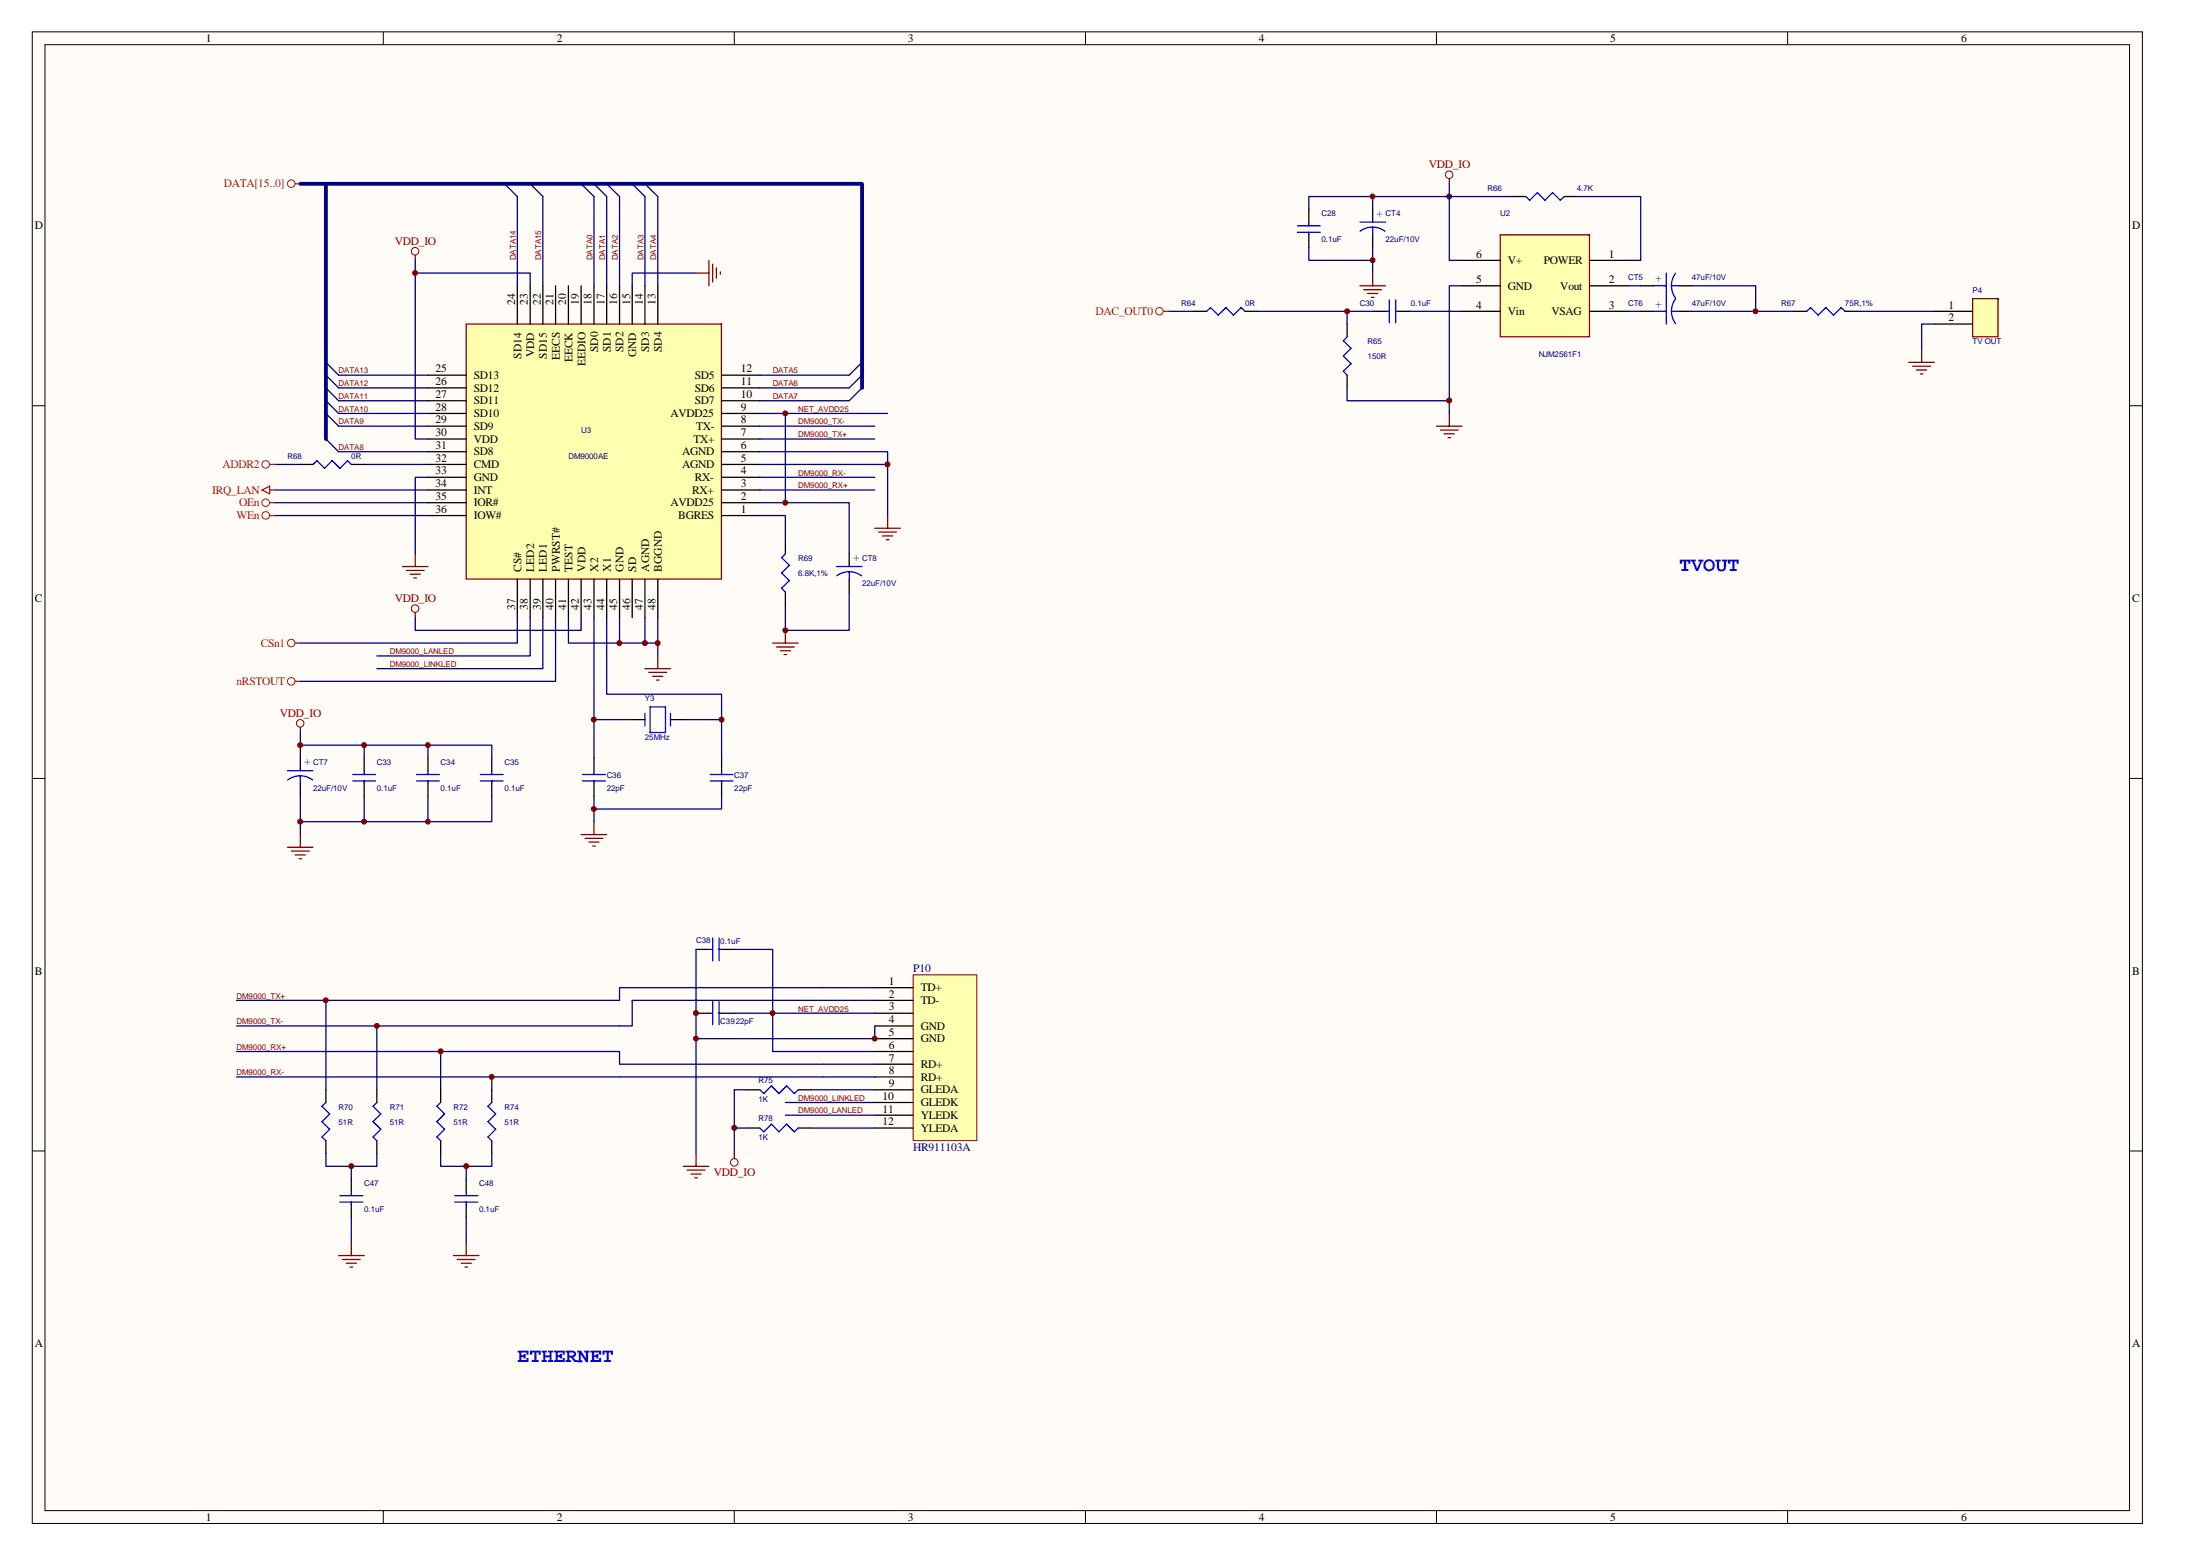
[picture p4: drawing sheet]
<svg xmlns="http://www.w3.org/2000/svg" width="297mm" height="210mm" viewBox="0 0 297 210" stroke-linecap="round" stroke-linejoin="round" font-family="sans-serif">
<path d="M4.4 4.3h284.9v201.3h-284.9z" fill="#fffcf8"/>
<g fill="none" stroke="#000" stroke-width=".14">
<path d="M4.4 4.3h284.9v201.3h-284.9zM6.1 6h281.4v197.9h-281.4zM51.7 4.3v1.7M99.1 4.3v1.7M146.6 4.3v1.7M193.9 4.3v1.7M241.4 4.3v1.7M4.4 54.8h1.7M287.5 54.8h1.8M4.4 105.1h1.7M287.5 105.1h1.8M4.4 155.3h1.7"/>
<path d="M287.5 155.3h1.8M51.7 203.9v1.7M99.1 203.9v1.7M146.6 203.9v1.7M193.9 203.9v1.7M241.4 203.9v1.7"/>
</g>
<g fill="none" stroke="#000080" stroke-width=".17">
<path d="M69.8 26.5v12.1M73.3 26.5v12.1M80.2 26.5v12.1M81.9 26.5v12.1M83.6 26.5v12.1M87.1 26.5v12.1M88.8 26.5v12.1M185.3 26.5v1.7M219.8 38.6h1.7M45.7 57.5h12.1M45.7 50.6h12.1M45.7 52.3h12.1"/>
<path d="M45.7 54.1h12.1M45.7 55.8h12.1M102.6 57.5h15.5M102.6 59.2h15.5M102.6 50.6h12.1M102.6 52.3h12.1M102.6 54.1h12.1M157.8 42h3.4M181.9 42v1.7M190.5 42h6.9M219.8 42h1.7M250.8 42h10.4"/>
<path d="M37.1 66.1h20.7M37.1 62.7h3.5M37.1 67.8h20.7M37.1 69.6h20.7M45.7 61h12.1M49.2 62.7h8.6M102.6 64.4h15.5M102.6 66.1h15.5M102.6 62.7h17.2M80.2 97.1h5.2M87.1 83.4v3.4M92.3 97.1h5.1"/>
<path d="M106 81.6v3.5M49.2 100.6v1.7M49.2 107.5v3.4M57.8 100.6v1.7M57.8 107.5v3.4M44 135v12.1M50.9 138.5v8.6M47.4 157.4v1.7M59.5 141.9v5.2M62.9 157.4v1.7M66.4 145.3v1.8M47.4 164.3v3.4"/>
<path d="M62.9 164.3v3.4"/>
</g>
<circle cx="195.7" cy="26.5" r=".33" fill="#800000" stroke="#800000" stroke-width=".14"/>
<g fill="none" stroke="#00f" stroke-width=".17">
<path d="M175.2 30.5h3.1M175.2 31.3h3.1M176.7 30v.5M176.7 31.3v.4M162.9 42l.5-.5 1.1 1 1-1 1 1 1.1-1 .5 .5M187.1 42h.5M187.6 40.5v3.1M188.4 42h.4M188.4 40.5v3.1M42.3 62.7l.5-.5 1 1 1-1 1.1 1 1-1 .5 .5M112.9 76.5h3.5M114.7 77.2l1 .2 .6 .3"/>
<path d="M114.7 77.2l-1.1 .2-.6 .3M114.7 77.2v1M87.1 96.3v1.7M87.8 95.4h2v3.4h-2zM90.5 96.3v1.7M47.6 104.5h3.1M47.6 105.4h3.1M49.2 104v.5M49.2 105.4v.3M95.7 128.1h.5M96.2 126.6v3.1M97.1 128.1h.3"/>
<path d="M97.1 126.6v3.1M50.9 148.8l-.5 .5 1 1-1 1.1 1 1-1 1 .5 .5M59.5 148.8l-.5 .5 1 1-1 1.1 1 1-1 1 .5 .5M66.4 148.8l-.5 .5 1 1-1 1.1 1 1-1 1 .5 .5M102.6 147.1l.5 .5 1.1-1.1 1 1.1 1-1.1 1 1.1 .6-.5M102.6 152.2l.5 .5 1.1-1 1 1 1-1 1 1 .6-.5M61.4 161.4h3.1M61.4 162.2h3.1M62.9 160.8v.6M62.9 162.2v.4"/>
</g>
<g fill="none" stroke="#000" stroke-width=".17">
<path d="M176.7 28.2v1.8M176.7 31.7v1.7M161.2 42h1.7M168.1 42h1.7M185.3 42h1.8M188.8 42h1.7M40.6 62.7h1.7M47.4 62.7h1.8M114.7 74.7v1.8M114.7 78.2v1.7M85.4 97.1h1.7M90.5 97.1h1.8"/>
<path d="M49.2 102.3v1.7M49.2 105.7v1.8M94 128.1h1.7M97.4 128.1h1.7M50.9 147.1v1.7M50.9 153.9v1.8M59.5 147.1v1.7M59.5 153.9v1.8M62.9 159.1v1.7M66.4 147.1v1.7M66.4 153.9v1.8M100.9 147.1h1.7"/>
<path d="M100.9 152.2h1.7M107.8 147.1h1.7M107.8 152.2h1.7M62.9 162.6v1.7"/>
</g>
<path d="M266.3 40.3v5.1h3.5v-5.1z" fill-rule="evenodd" fill="#ffffb0" stroke="#800000" stroke-width=".17"/>
<path d="M181.9 43.7v1.8M181.9 50.6v1.7M261.2 42h5.1M261.2 43.7h5.1M44 147.1v1.7M44 153.9v1.8" fill="none" stroke="#000" stroke-width=".17"/>
<path d="M181.9 45.5l-.5 .5 1 1-1 1 1 1.1-1 1 .5 .5M44 148.8l-.5 .5 1 1-1 1.1 1 1-1 1 .5 .5" fill="none" stroke="#00f" stroke-width=".17"/>
<path d="M202.6 31.7v13.7h12v-13.7z" fill-rule="evenodd" fill="#ffffb0" stroke="#800000" stroke-width=".17"/>
<g fill="none" stroke="#000" stroke-width=".17">
<path d="M197.4 35.1h5.2M197.4 38.6h5.2M204.3 26.5h1.7M211.2 26.5h1.7M214.6 35.1h5.2M214.6 38.6h5.2M197.4 42h5.2M214.6 42h5.2M242.2 42h1.7M249.1 42h1.7M57.8 102.3v1.7M57.8 105.7v1.8"/>
<path d="M66.4 102.3v1.7M66.4 105.7v1.8M94 136.7h1.7M97.4 136.7h1.7"/>
</g>
<g fill="none" stroke="#00f" stroke-width=".17">
<path d="M206 26.5l.5 .5 1.1-1 1 1 1-1 1.1 1 .5-.5M243.9 42l.6-.5 1 1 1-1 1.1 1 1-1 .5 .5M56.2 104.5h3.1M56.2 105.4h3.1M57.8 104v.5M57.8 105.4v.3M64.9 104.5h3M64.9 105.4h3M66.4 104v.5M66.4 105.4v.3M95.7 136.7h.5M96.2 135.2v3.1"/>
<path d="M97.1 136.7h.3M97.1 135.2v3.1"/>
</g>
<path d="M62.9 43.7v34.4h34.5v-34.4z" fill-rule="evenodd" fill="#ffffb0" stroke="#800000" stroke-width=".17"/>
<g fill="none" stroke="#000" stroke-width=".17">
<path d="M69.8 38.6v5.1M71.6 38.6v5.1M73.3 38.6v5.1M75 38.6v5.1M76.7 38.6v5.1M78.5 38.6v5.1M80.2 38.6v5.1M81.9 38.6v5.1M83.6 38.6v5.1M85.4 38.6v5.1M87.1 38.6v5.1M88.8 38.6v5.1"/>
<path d="M185.3 28.2v1.8M185.3 31.7v1.7M221.5 38.6h1.8M226.7 38.6h1.7M57.8 50.6h5.1M57.8 52.3h5.1M57.8 54.1h5.1M57.8 55.8h5.1M57.8 57.5h5.1M57.8 59.2h5.1M97.4 50.6h5.2M97.4 52.3h5.2"/>
<path d="M97.4 54.1h5.2M97.4 55.8h5.2M97.4 57.5h5.2M97.4 59.2h5.2M221.5 42h1.8M226.7 42h1.7M57.8 61h5.1M57.8 62.7h5.1M57.8 64.4h5.1M57.8 66.1h5.1M57.8 67.8h5.1M57.8 69.6h5.1"/>
<path d="M69.8 78.2v5.2M71.6 78.2v5.2M73.3 78.2v5.2M75 78.2v5.2M76.7 78.2v5.2M78.5 78.2v5.2M80.2 78.2v5.2M81.9 78.2v5.2M83.6 78.2v5.2M85.4 78.2v5.2M87.1 78.2v5.2M88.8 78.2v5.2"/>
<path d="M97.4 61h5.2M97.4 62.7h5.2M97.4 64.4h5.2M97.4 66.1h5.2M97.4 67.8h5.2M97.4 69.6h5.2M106 73v1.7M106 79.9v1.7M40.6 102.3v1.7M40.6 105.7v1.8M80.2 102.3v1.7M80.2 105.7v1.8"/>
<path d="M97.4 102.3v1.7M97.4 105.7v1.8M47.4 159.1v1.7M47.4 162.6v1.7"/>
</g>
<g fill="none" stroke="#00f" stroke-width=".17">
<path d="M183.6 30h3.5M183.6 31.2a2.82 2.82 0 0 1 3.4 0M185.3 30.6v1.1M223.3 38.6h1.7M225 36.9v6.8M225.7 38.6l.2 1 .3 .6M225.7 38.6h1M226.2 36.9l-.3 .6-.2 1.1M223.3 42h1.7M225.7 42h1M226.2 40.3a2.82 2.82 0 0 0 0 3.4M106 74.7l-.5 .5 1.1 1.1-1.1 1 1.1 1.1-1.1 1 .5 .5"/>
<path d="M38.8 104h3.5M40.5 104.7l1.1 .2 .6 .4M40.5 104.7l-1 .2-.7 .4M40.6 104.7v1M78.6 104.5h3.1M78.6 105.4h3.1M80.2 104v.5M80.2 105.4v.3M95.9 104.5h3.1M95.9 105.4h3.1M97.4 104v.5M97.4 105.4v.3"/>
<path d="M45.9 161.4h3.1M45.9 162.2h3.1M47.4 160.8v.6M47.4 162.2v.4"/>
</g>
<g fill="none" stroke="#800000" stroke-width=".17">
<path d="M56.1 34.4v.7M94 36.9h1.7M95.7 35.1v3.5M96.2 35.6v2.5M96.7 36.2v1.3M97.3 36.7v.3M183.6 38.6h3.5M184.1 39.1h2.4M184.7 39.6h1.3M185.3 36.9v1.7M195.7 24.1v.7M185.2 40.1h.3"/>
<path d="M193.9 57.5h3.5M194.5 58h2.4M195 58.5h1.4M195.5 59.1h.4M195.7 55.8v1.7M257.7 48.9h3.5M258.3 49.4h2.4M258.8 49.9h1.3M259.3 50.5h.3M259.5 47.2v1.7M54.3 76.5h3.5M54.9 77h2.4"/>
<path d="M55.4 77.5h1.3M55.9 78h.3M56.1 74.7v1.8M118.1 71.3h3.5M118.6 71.8h2.4M119.1 72.3h1.4M119.7 72.8h.3M119.8 69.6v1.7M40.6 98.1v.7M56.1 82.7v.7M87.1 90.2h3.4M87.6 90.7h2.4"/>
<path d="M88.1 91.3h1.4M88.6 91.8h.4M88.8 88.5v1.7M104.3 86.8h3.5M104.8 87.3h2.4M105.4 87.8h1.3M105.9 88.3h.3M106 85.1v1.7M38.8 114.3h3.5M39.3 114.9h2.5M39.9 115.4h1.3M40.4 115.9h.3"/>
<path d="M40.6 112.6v1.7M78.5 112.6h3.4M79 113.1h2.4M79.5 113.6h1.4M80 114.2h.4M80.2 110.9v1.7M99.1 155.7v.7M45.7 169.4h3.5M46.2 170h2.4M46.8 170.5h1.3M47.3 171h.3M47.4 167.7v1.7"/>
<path d="M61.2 169.4h3.5M61.7 170h2.5M62.3 170.5h1.3M62.8 171h.3M62.9 167.7v1.7"/>
</g>
<g fill="none" stroke="#800000" stroke-width=".14">
<circle cx="56" cy="33.9" r=".51"/>
<circle cx="195.7" cy="23.6" r=".51"/>
<circle cx="40.5" cy="97.6" r=".51"/>
<circle cx="56" cy="82.1" r=".51"/>
<circle cx="99.1" cy="156.9" r=".51"/>
</g>
<g fill="none" stroke="#f00" stroke-width=".14">
<circle cx="39.3" cy="24.8" r=".51"/>
<circle cx="156.5" cy="42" r=".51"/>
<circle cx="35.9" cy="69.6" r=".51"/>
<circle cx="35.9" cy="67.8" r=".51"/>
<circle cx="35.9" cy="62.7" r=".51"/>
<circle cx="39.3" cy="86.8" r=".51"/>
<circle cx="39.3" cy="91.9" r=".51"/>
</g>
<path d="M39.9 24.8h.7M157.1 42h.7M35.4 66.1l1-.5v1zM36.4 62.7h.7M36.4 67.8h.7M36.4 69.6h.7M36.4 66.1h.7M39.9 86.8h.7M39.9 91.9h.7" fill="none" stroke="#f00" stroke-width=".17"/>
<g fill="none" stroke="#000080" stroke-width=".17">
<path d="M56.1 35.1v24.1h1.7M56.1 36.9h15.5v1.7M68.1 24.8l1.7 1.7M71.6 24.8l1.7 1.7M78.5 24.8l1.7 1.7M80.2 24.8l1.7 1.7M81.9 24.8l1.7 1.7M85.4 24.8l1.7 1.7M87.1 24.8l1.7 1.7M94 36.9h-8.6v1.7M176.7 33.4v1.7h8.6M185.3 33.4v3.5"/>
<path d="M195.7 24.8v10.3h1.7M197.4 38.6h-1.7v17.2M204.3 26.5h-27.6v1.7M212.9 26.5h8.6v8.6h-1.7M228.4 38.6h8.6v3.4M44 59.2l1.7 1.8M44 54.1l1.7 1.7M44 50.6l1.7 1.7M44 55.8l1.7 1.7M44 52.3l1.7 1.8M44 48.9l1.7 1.7M102.6 55.8h17.2"/>
<path d="M106 55.8v12h-3.4M116.4 52.3l-1.7 1.8M116.4 48.9l-1.7 1.7M116.4 50.6l-1.7 1.7M169.8 42h15.5M181.9 52.3v1.8h13.8M228.4 42h13.8M261.2 43.7h-1.7v3.5M57.8 64.4h-1.7v10.3M102.6 69.6h3.4v3.4M102.6 61h17.2v8.6M40.6 98.8v3.5"/>
<path d="M56.1 83.4v1.7h22.4v-1.7M69.8 83.4v3.4h-29.2M71.6 83.4v5.1h-20.7M73.3 83.4v6.8h-22.4M75 83.4v8.5h-34.4M76.7 83.4v3.4h6.9M80.2 83.4v18.9M81.9 83.4v10.3h15.5v8.6M83.6 83.4v3.4h5.2M88.8 83.4v5.1M40.6 100.6h25.8v1.7M40.6 107.5v5.1"/>
<path d="M66.4 107.5v3.4h-25.8M80.2 107.5v3.4M97.4 107.5v1.7h-17.2M31.9 135h51.7M31.9 138.5h51.7M31.9 141.9h51.7M31.9 145.3h51.7M44 155.7v1.7h6.9v-1.7M59.5 155.7v1.7h6.9v-1.7"/>
</g>
<path d="M40.6 24.8h75.8v27.5M44 24.8v34.4" fill="none" stroke="#000080" stroke-width=".52"/>
<g fill="#800000" stroke="#800000" stroke-width=".14">
<circle cx="40.5" cy="110.9" r=".33"/>
<circle cx="40.5" cy="100.6" r=".33"/>
<circle cx="49.2" cy="110.9" r=".33"/>
<circle cx="49.2" cy="100.6" r=".33"/>
<circle cx="56.1" cy="36.8" r=".33"/>
<circle cx="57.8" cy="110.9" r=".33"/>
<circle cx="57.8" cy="100.6" r=".33"/>
<circle cx="80.2" cy="109.2" r=".33"/>
<circle cx="80.2" cy="97.1" r=".34"/>
<circle cx="83.6" cy="86.8" r=".34"/>
<circle cx="87.1" cy="86.8" r=".34"/>
<circle cx="88.8" cy="86.8" r=".34"/>
<circle cx="97.4" cy="97.1" r=".34"/>
<circle cx="106" cy="55.8" r=".33"/>
<circle cx="119.8" cy="62.7" r=".34"/>
<circle cx="181.9" cy="42" r=".33"/>
<circle cx="185.3" cy="35.1" r=".34"/>
<circle cx="185.3" cy="26.5" r=".33"/>
<circle cx="195.7" cy="54.1" r=".34"/>
<circle cx="237" cy="42" r=".33"/>
</g>
<path d="M123.3 131.6h8.6v22.3h-8.6z" fill="#ffffb0"/>
<path d="M123.3 131.6h8.6v22.3h-8.6z" fill="none" stroke="#800000" stroke-width=".14"/>
<path d="M118.1 133.3h5.2M118.1 135h5.2M118.1 136.7h5.2M118.1 138.5h5.2M118.1 140.2h5.2M118.1 141.9h5.2M118.1 143.6h5.2M118.1 145.3h5.2M118.1 147.1h5.2M118.1 148.8h5.2M118.1 150.5h5.2M118.1 152.2h5.2" fill="none" stroke="#000" stroke-width=".17"/>
<g fill="none" stroke="#000080" stroke-width=".17">
<path d="M106 67.8h8.7v6.9M114.7 79.9v5.2h-8.7M94 128.1v27.6M99.1 128.1h5.2v13.8h13.8M99.1 136.7h19M118.1 138.5v1.7h-24.1M118.1 133.3h-34.5v1.7M118.1 135h-32.7v3.5h-1.8M83.6 141.9v1.7h34.5M83.6 145.3h34.5M99.1 152.2h1.8M100.9 147.1h-1.8v8.6"/>
<path d="M106 148.8h12.1M106 150.5h12.1M109.5 147.1h8.6M109.5 152.2h8.6"/>
</g>
<path d="M92.3 157.4h3.4M92.8 157.9h2.4M93.3 158.4h1.4M93.8 158.9h.3M94 155.7v1.7" fill="none" stroke="#800000" stroke-width=".17"/>
<g fill="#800000" stroke="#800000" stroke-width=".14">
<circle cx="106" cy="67.8" r=".34"/>
<circle cx="106" cy="85.1" r=".33"/>
<circle cx="44" cy="135" r=".33"/>
<circle cx="50.9" cy="138.4" r=".33"/>
<circle cx="47.4" cy="157.4" r=".34"/>
<circle cx="59.5" cy="141.9" r=".34"/>
<circle cx="66.4" cy="145.3" r=".34"/>
<circle cx="62.9" cy="157.4" r=".34"/>
<circle cx="94" cy="136.7" r=".34"/>
<circle cx="94" cy="140.2" r=".33"/>
<circle cx="99.1" cy="152.2" r=".34"/>
<circle cx="104.3" cy="136.7" r=".34"/>
<circle cx="118.1" cy="140.2" r=".33"/>
</g>
<g font-size="2.7" fill="#00f">
<text x="226.7" y="77">TVOUT</text>
<text x="69.8" y="183.8">ETHERNET</text>
</g>
<g font-size="1.6">
<text x="27.8" y="5.7">1</text>
<text x="75.2" y="5.7">2</text>
<text x="122.6" y="5.7">3</text>
<text x="170" y="5.7">4</text>
<text x="217.4" y="5.7">5</text>
<text x="264.8" y="5.7">6</text>
<text x="4.7" y="31">D</text>
<text x="199.3" y="34.8">6</text>
<text x="203.6" y="35.6">V+</text>
<text x="208.4" y="35.6">POWER</text>
<text x="217.2" y="34.8">1</text>
<text x="287.9" y="31">D</text>
<text x="69.6" y="41.1" transform="rotate(-90 69.6 41.1)">24</text>
<text x="71.3" y="41.1" transform="rotate(-90 71.3 41.1)">23</text>
<text x="73" y="41.1" transform="rotate(-90 73 41.1)">22</text>
<text x="74.7" y="41.1" transform="rotate(-90 74.7 41.1)">21</text>
<text x="76.4" y="41.1" transform="rotate(-90 76.4 41.1)">20</text>
<text x="78.2" y="41.1" transform="rotate(-90 78.2 41.1)">19</text>
<text x="79.9" y="41.1" transform="rotate(-90 79.9 41.1)">18</text>
<text x="81.6" y="41.1" transform="rotate(-90 81.6 41.1)">17</text>
<text x="83.3" y="41.1" transform="rotate(-90 83.3 41.1)">16</text>
<text x="85.1" y="41.1" transform="rotate(-90 85.1 41.1)">15</text>
<text x="86.8" y="41.1" transform="rotate(-90 86.8 41.1)">14</text>
<text x="88.5" y="41.1" transform="rotate(-90 88.5 41.1)">13</text>
<text x="199.3" y="38.2">5</text>
<text x="199.3" y="41.7">4</text>
<text x="203.6" y="39.1">GND</text>
<text x="210.7" y="39.1">Vout</text>
<text x="217.2" y="41.7">3</text>
<text x="217.2" y="38.2">2</text>
<text x="263.1" y="41.7">1</text>
<text x="80.7" y="47.5" transform="rotate(-90 80.7 47.5)">SD0</text>
<text x="82.5" y="47.5" transform="rotate(-90 82.5 47.5)">SD1</text>
<text x="84.2" y="47.5" transform="rotate(-90 84.2 47.5)">SD2</text>
<text x="87.6" y="47.5" transform="rotate(-90 87.6 47.5)">SD3</text>
<text x="89.4" y="47.5" transform="rotate(-90 89.4 47.5)">SD4</text>
<text x="203.6" y="42.5">Vin</text>
<text x="209.5" y="42.5">VSAG</text>
<text x="263.1" y="43.4">2</text>
<text x="58.8" y="50.2">25</text>
<text x="58.8" y="52">26</text>
<text x="58.8" y="53.7">27</text>
<text x="64" y="51.1">SD13</text>
<text x="64" y="52.9">SD12</text>
<text x="70.4" y="48.4" transform="rotate(-90 70.4 48.4)">SD14</text>
<text x="72.1" y="48.2" transform="rotate(-90 72.1 48.2)">VDD</text>
<text x="73.8" y="48.4" transform="rotate(-90 73.8 48.4)">SD15</text>
<text x="75.6" y="48.6" transform="rotate(-90 75.6 48.6)">EECS</text>
<text x="77.3" y="48.9" transform="rotate(-90 77.3 48.9)">EECK</text>
<text x="79" y="49.4" transform="rotate(-90 79 49.4)">EEDIO</text>
<text x="85.9" y="48.2" transform="rotate(-90 85.9 48.2)">GND</text>
<text x="93.8" y="52.9">SD6</text>
<text x="93.8" y="51.1">SD5</text>
<text x="100" y="53.7">10</text>
<text x="100" y="52">11</text>
<text x="100" y="50.2">12</text>
<text x="58.8" y="55.4">28</text>
<text x="58.8" y="57.2">29</text>
<text x="58.8" y="58.9">30</text>
<text x="64" y="54.6">SD11</text>
<text x="64" y="56.3">SD10</text>
<text x="64" y="58">SD9</text>
<text x="64" y="59.7">VDD</text>
<text x="90.5" y="56.3">AVDD25</text>
<text x="93.6" y="59.7">TX+</text>
<text x="93.8" y="54.6">SD7</text>
<text x="94" y="58">TX-</text>
<text x="100" y="57.2">8</text>
<text x="100" y="58.9">7</text>
<text x="100" y="55.4">9</text>
<text x="58.8" y="60.6">31</text>
<text x="58.8" y="62.3">32</text>
<text x="58.8" y="64">33</text>
<text x="58.8" y="65.8">34</text>
<text x="64" y="61.4">SD8</text>
<text x="64" y="63.2">CMD</text>
<text x="64" y="64.9">GND</text>
<text x="92.1" y="63.2">AGND</text>
<text x="92.1" y="61.4">AGND</text>
<text x="93.8" y="64.9">RX-</text>
<text x="100" y="62.3">5</text>
<text x="100" y="60.6">6</text>
<text x="100" y="65.8">3</text>
<text x="100" y="64">4</text>
<text x="58.8" y="67.5">35</text>
<text x="58.8" y="69.2">36</text>
<text x="64" y="66.6">INT</text>
<text x="64" y="68.3">IOR#</text>
<text x="64" y="70.1">IOW#</text>
<text x="90.5" y="68.3">AVDD25</text>
<text x="91.6" y="70.1">BGRES</text>
<text x="93.5" y="66.6">RX+</text>
<text x="100" y="67.5">2</text>
<text x="100" y="69.2">1</text>
<text x="70.4" y="77.2" transform="rotate(-90 70.4 77.2)">CS#</text>
<text x="72.1" y="77.2" transform="rotate(-90 72.1 77.2)">LED2</text>
<text x="73.8" y="77.2" transform="rotate(-90 73.8 77.2)">LED1</text>
<text x="75.6" y="77.2" transform="rotate(-90 75.6 77.2)">PWRST#</text>
<text x="77.3" y="77.2" transform="rotate(-90 77.3 77.2)">TEST</text>
<text x="79" y="77.2" transform="rotate(-90 79 77.2)">VDD</text>
<text x="80.7" y="77.2" transform="rotate(-90 80.7 77.2)">X2</text>
<text x="82.5" y="77.2" transform="rotate(-90 82.5 77.2)">X1</text>
<text x="84.2" y="77.2" transform="rotate(-90 84.2 77.2)">GND</text>
<text x="85.9" y="77.2" transform="rotate(-90 85.9 77.2)">SD</text>
<text x="87.6" y="77.2" transform="rotate(-90 87.6 77.2)">AGND</text>
<text x="89.4" y="77.2" transform="rotate(-90 89.4 77.2)">BGGND</text>
<text x="4.7" y="81.3">C</text>
<text x="69.6" y="82.3" transform="rotate(-90 69.6 82.3)">37</text>
<text x="71.3" y="82.3" transform="rotate(-90 71.3 82.3)">38</text>
<text x="73" y="82.3" transform="rotate(-90 73 82.3)">39</text>
<text x="74.7" y="82.3" transform="rotate(-90 74.7 82.3)">40</text>
<text x="76.4" y="82.3" transform="rotate(-90 76.4 82.3)">41</text>
<text x="78.2" y="82.3" transform="rotate(-90 78.2 82.3)">42</text>
<text x="79.9" y="82.3" transform="rotate(-90 79.9 82.3)">43</text>
<text x="81.6" y="82.3" transform="rotate(-90 81.6 82.3)">44</text>
<text x="83.3" y="82.3" transform="rotate(-90 83.3 82.3)">45</text>
<text x="85.1" y="82.3" transform="rotate(-90 85.1 82.3)">46</text>
<text x="86.8" y="82.3" transform="rotate(-90 86.8 82.3)">47</text>
<text x="88.5" y="82.3" transform="rotate(-90 88.5 82.3)">48</text>
<text x="287.9" y="81.3">C</text>
<text x="4.7" y="131.5">B</text>
<text x="287.9" y="131.5">B</text>
<text x="120" y="132.9">1</text>
<text x="120" y="134.6">2</text>
<text x="120" y="136.4">3</text>
<text x="124.3" y="133.8">TD+</text>
<text x="124.3" y="135.5">TD-</text>
<text x="120" y="138.1">4</text>
<text x="120" y="139.8">5</text>
<text x="120" y="143.3">7</text>
<text x="120" y="141.5">6</text>
<text x="124.3" y="138.9">GND</text>
<text x="124.3" y="140.7">GND</text>
<text x="119.1" y="148.4">10</text>
<text x="120" y="145">8</text>
<text x="120" y="146.7">9</text>
<text x="124.3" y="144.1">RD+</text>
<text x="124.3" y="145.8">RD+</text>
<text x="124.3" y="147.6">GLEDA</text>
<text x="124.3" y="149.3">GLEDK</text>
<text x="119.1" y="150.1">11</text>
<text x="119.1" y="151.8">12</text>
<text x="124.3" y="151">YLEDK</text>
<text x="124.3" y="152.7">YLEDA</text>
<text x="4.7" y="181.8">A</text>
<text x="287.9" y="181.8">A</text>
<text x="27.8" y="205.2">1</text>
<text x="75.2" y="205.2">2</text>
<text x="122.6" y="205.2">3</text>
<text x="170" y="205.2">4</text>
<text x="217.4" y="205.2">5</text>
<text x="264.8" y="205.2">6</text>
</g>
<g font-size="1.6" fill="#800000">
<text x="192.9" y="22.7">VDD_IO</text>
<text x="53.3" y="33">VDD_IO</text>
<text x="53.3" y="81.3">VDD_IO</text>
<text x="37.8" y="96.8">VDD_IO</text>
<text x="96.4" y="158.7">VDD_IO</text>
</g>
<g font-size="1.6" fill="#f00">
<text x="30.2" y="25.3">DATA[15..0]</text>
<text x="147.9" y="42.5">DAC_OUT0</text>
<text x="30" y="63.2">ADDR2</text>
<text x="28.7" y="66.6">IRQ_LAN</text>
<text x="31.9" y="70.1">WEn</text>
<text x="32.3" y="68.3">OEn</text>
<text x="35.2" y="87.3">CSn1</text>
<text x="31.9" y="92.5">nRSTOUT</text>
</g>
<g font-size="1.6" fill="#00f">
<text x="185.9" y="29.3">+</text>
<text x="224.3" y="41.5" transform="rotate(-90 224.3 41.5)">+</text>
<text x="224.3" y="38.1" transform="rotate(-90 224.3 38.1)">+</text>
<text x="115.2" y="75.8">+</text>
<text x="41.1" y="103.3">+</text>
</g>
<g font-size="1.6" fill="#000080">
<text x="123.3" y="131.2">P10</text>
<text x="123.3" y="155.3">HR911103A</text>
</g>
<g font-size="1.1" fill="#000080">
<text x="178.4" y="29.2">C28</text>
<text x="187.1" y="29.2">CT4</text>
<text x="200.8" y="25.8">R66</text>
<text x="202.6" y="29.2">U2</text>
<text x="212.9" y="25.8">4.7K</text>
<text x="178.4" y="32.7">0.1uF</text>
<text x="187.1" y="32.7">22uF/10V</text>
<text x="159.5" y="41.3">R64</text>
<text x="168.1" y="41.3">0R</text>
<text x="183.6" y="41.3">C30</text>
<text x="190.5" y="41.3">0.1uF</text>
<text x="219.8" y="37.8">CT5</text>
<text x="219.8" y="41.3">CT6</text>
<text x="228.4" y="37.8">47uF/10V</text>
<text x="228.4" y="41.3">47uF/10V</text>
<text x="240.5" y="41.3">R67</text>
<text x="249.1" y="41.3">75R,1%</text>
<text x="266.3" y="39.5">P4</text>
<text x="184.7" y="46.4">R65</text>
<text x="266.3" y="46.4">TV OUT</text>
<text x="184.7" y="48.5">150R</text>
<text x="207.7" y="48.2">NJM2561F1</text>
<text x="78.5" y="58.5">U3</text>
<text x="38.8" y="61.9">R68</text>
<text x="47.4" y="61.9">0R</text>
<text x="76.7" y="61.9">DM9000AE</text>
<text x="107.8" y="75.7">R69</text>
<text x="107.8" y="77.8">6.8K,1%</text>
<text x="116.4" y="75.7">CT8</text>
<text x="116.4" y="79.1">22uF/10V</text>
<text x="87.1" y="94.7">Y3</text>
<text x="87.1" y="99.8">25MHz</text>
<text x="42.3" y="103.3">CT7</text>
<text x="42.3" y="106.7">22uF/10V</text>
<text x="50.9" y="103.3">C33</text>
<text x="50.9" y="106.7">0.1uF</text>
<text x="59.5" y="103.3">C34</text>
<text x="59.5" y="106.7">0.1uF</text>
<text x="68.1" y="103.3">C35</text>
<text x="68.1" y="106.7">0.1uF</text>
<text x="81.9" y="105">C36</text>
<text x="81.9" y="106.7">22pF</text>
<text x="99.1" y="105">C37</text>
<text x="99.1" y="106.7">22pF</text>
<text x="94" y="127.2">C38</text>
<text x="97.3" y="127.4">0.1uF</text>
<text x="97.3" y="138.2">C3922pF</text>
<text x="45.7" y="149.8">R70</text>
<text x="52.6" y="149.8">R71</text>
<text x="61.2" y="149.8">R72</text>
<text x="68.1" y="149.8">R74</text>
<text x="102.4" y="146.1">R75</text>
<text x="102.4" y="148.7">1K</text>
<text x="45.7" y="151.8">51R</text>
<text x="52.6" y="151.8">51R</text>
<text x="61.2" y="151.8">51R</text>
<text x="68.1" y="151.8">51R</text>
<text x="102.4" y="151.3">R78</text>
<text x="102.4" y="153.9">1K</text>
<text x="49.2" y="160.1">C47</text>
<text x="64.7" y="160.1">C48</text>
<text x="49.2" y="163.5">0.1uF</text>
<text x="64.7" y="163.5">0.1uF</text>
</g>
<g font-size="1.1" fill="#800000">
<text x="69.6" y="35.1" transform="rotate(-90 69.6 35.1)">DATA14</text>
<text x="73.1" y="35.1" transform="rotate(-90 73.1 35.1)">DATA15</text>
<text x="80" y="35.1" transform="rotate(-90 80 35.1)">DATA0</text>
<text x="81.7" y="35.1" transform="rotate(-90 81.7 35.1)">DATA1</text>
<text x="83.4" y="35.1" transform="rotate(-90 83.4 35.1)">DATA2</text>
<text x="86.9" y="35.1" transform="rotate(-90 86.9 35.1)">DATA3</text>
<text x="88.6" y="35.1" transform="rotate(-90 88.6 35.1)">DATA4</text>
<text x="45.7" y="50.4">DATA13</text>
<text x="45.7" y="52.1">DATA12</text>
<text x="45.7" y="53.8">DATA11</text>
<text x="104.3" y="50.4">DATA5</text>
<text x="104.3" y="52.1">DATA6</text>
<text x="104.3" y="53.8">DATA7</text>
<text x="45.7" y="57.3">DATA9</text>
<text x="45.7" y="55.6">DATA10</text>
<text x="107.8" y="57.3">DM9000_TX-</text>
<text x="107.8" y="59">DM9000_TX+</text>
<text x="107.8" y="55.6">NET_AVDD25</text>
<text x="45.7" y="60.7">DATA8</text>
<text x="107.8" y="64.2">DM9000_RX-</text>
<text x="107.8" y="65.9">DM9000_RX+</text>
<text x="52.6" y="88.3">DM9000_LANLED</text>
<text x="52.6" y="90">DM9000_LINKLED</text>
<text x="31.9" y="134.8">DM9000_TX+</text>
<text x="107.8" y="136.5">NET_AVDD25</text>
<text x="31.9" y="141.7">DM9000_RX+</text>
<text x="31.9" y="138.2">DM9000_TX-</text>
<text x="31.9" y="145.1">DM9000_RX-</text>
<text x="107.8" y="148.5">DM9000_LINKLED</text>
<text x="107.8" y="150.3">DM9000_LANLED</text>
</g>
</svg>
